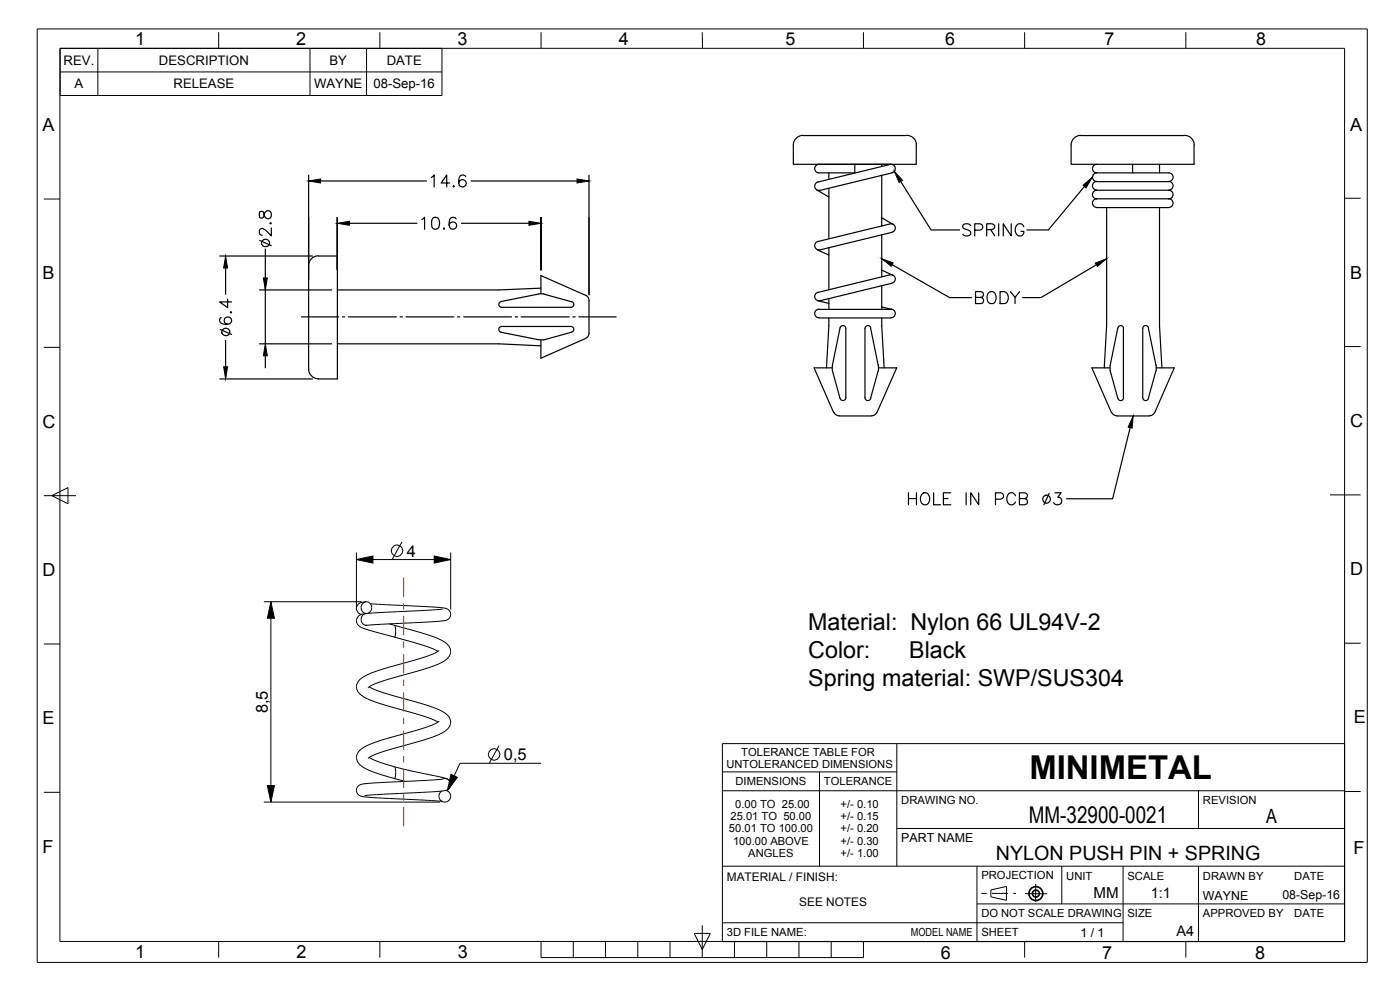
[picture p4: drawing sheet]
<svg xmlns="http://www.w3.org/2000/svg" width="297mm" height="210mm" viewBox="0 0 297 210" stroke-linecap="round" stroke-linejoin="round" font-family="sans-serif">
<g fill="none" stroke="#000" stroke-width=".21">
<path d="M7.9 6.1h282.2v198.1h-282.2zM12.8 10.3v10h81v-10M12.8 15.3h81M20.8 10.3v10M46.4 6.8v3.5M65.8 10.3v10M77.8 10.3v10M80.6 6.8v3.5M114.8 6.8v3.5M149 6.8v3.4M183.2 6.8v3.5M217.4 6.8v3.5"/>
<path d="M251.6 6.8v3.5M9.3 42.2h3.4M285.2 42.1h3.5M9.3 73.7h3.4M285.2 73.5h3.5M9.3 105.1h6.8M11 105.1l3.4-1.7v3.5zM75.6 118.7h20M75.6 118.7l3.5-.8v1.5zM75.6 117.2v12.1M85.3 114.9l-2.1 3.8M92.1 117.9l3.5 .8-3.5 .7z"/>
<path d="M95.6 117.2v12.1M282.1 105h6.6M9.3 136.6h3.4M56 127.6h20.7M57.5 127.6v42.5M57.5 127.6l.7 3.5h-1.5zM77.6 130.1h.1M77.6 130.1a1.25 1.25 0 0 0-1 1.4 1.25 1.25 0 0 0 1.2 1.1M77.6 127.6l-.2 .1a1.42 1.42 0 0 0-1.6 .8 1.42 1.42 0 0 0 .5 1.7l.4 .1M77.6 127.6a1.26 1.26 0 0 0-1 1.3 1.26 1.26 0 0 0 1.1 1.2M77.6 127.6a1.26 1.26 0 0 1 1.3 1.2 1.26 1.26 0 0 1-1 1.3M77.6 130.1a1.66 1.66 0 0 0-1.8 2.2 4.8 4.8 0 0 0 3 1.5l3.9 1.1a54.4 54.4 0 0 1 10.1 3.2l.1 .1"/>
<path d="M77.8 132.6l-.3 .1M77.8 132.6h.1M78.6 128.1l15.2 .8a1.42 1.42 0 0 1 1.6 .8 1.42 1.42 0 0 1-.5 1.8l-2.6 .4-14.5 .7M82.6 132.3a70.3 70.3 0 0 1 11.1 3.5 2.42 2.42 0 0 1 1.6 3.4 8.2 8.2 0 0 1-4.4 2.5l-2.7 .8a56.3 56.3 0 0 0-9.8 3.1l-.3 .3M83.7 132.6a2.94 2.94 0 0 1-.1 2.5M93.2 138l-.1 .1a26.8 26.8 0 0 1-7.5 2.6l-5.7 1.6a8.6 8.6 0 0 0-3.9 2.2 2.16 2.16 0 0 0 1 3.2 54.1 54.1 0 0 0 11.3 3.7l3.3 1.1 1.3 .7M93.9 129.2l-16.3 .9M285.2 136.4h3.5M78.3 145.7a26.4 26.4 0 0 0 6.9 2.4 36.8 36.8 0 0 1 9.2 3.1 2.15 2.15 0 0 1 1.2 2 2.15 2.15 0 0 1-1.2 1.9 35.9 35.9 0 0 1-9.1 3.2 22.8 22.8 0 0 0-7.2 2.6M93.2 153l-.1 .1a26.8 26.8 0 0 1-7.5 2.6l-5.7 1.6a8.7 8.7 0 0 0-3.9 2.2 2.15 2.15 0 0 0 1 3.2l2.7 1.2 3.9 1.2M105.9 158.2l-2.1 3.7M190.3 157.7v26"/>
<path d="M285.3 157.7h-132v42h132l-.1-189.4h-272.5v189.4h272.5M9.3 168.1h3.4M56 170.1h37.4M56.7 166.6h1.5l-.7 3.5zM78.3 160.7l2.1 .9 3.3 1M83.6 165.1l2.4 .6M83.7 162.6a2.94 2.94 0 0 1-.1 2.5M83.7 162.6l10.7 2.5a1.48 1.48 0 0 1 1.2 1.3M93.8 167.8a1.25 1.25 0 0 0-.1 2.2 1.25 1.25 0 0 0 1.9-1.1M93.8 165.3a1.24 1.24 0 0 1 1.8 1.1M93.9 165.3l-16.5 .9a1.42 1.42 0 0 0-1.6 .9 1.42 1.42 0 0 0 .5 1.7l2.6 .4 14.9 .8M94.6 167.7h.1a1.25 1.25 0 0 1 .9 1.2"/>
<path d="M95.6 166.4a1.85 1.85 0 0 1-2.1 1.4l-16.2 1M95.6 168.9h.1M95.6 166.4h.1M95.7 164.3l1.3 .6-2.1 2.9zM114.8 161.9h-17.2l-2.7 5.9M153.3 163.7h37M153.3 167.7h132M173.9 163.7v20M190.3 175.7h95M254.3 167.7v8M285.2 167.9h3.5M46.4 199.7v3.4"/>
<path d="M80.6 199.7v3.4M114.8 199.7v3.4h68.4v-3.4M121.6 199.7v3.4M128.5 199.7v3.4M135.3 199.7v3.4M142.1 199.7v3.4M147.3 198h3.4l-1.7 3.4zM149 196.3v6.8M153.3 183.7h132M153.3 195.7h85M155.8 199.7v3.4M162.7 199.7v3.4"/>
<path d="M169.5 199.7v3.4M176.3 199.7v3.4M207.3 191.7h78M207.3 183.7v16M210.2 188.8l3.3-.8v3l-3.3-.8zM217.4 199.7v3.4M217.4 189.6h4.8M219.7 187.5v3.8M225.3 183.7v8M238.3 183.7v16M251.6 199.7v3.4M254.3 183.7v16"/>
<circle cx="84.2" cy="116.8" r="1.23"/>
<circle cx="104.8" cy="160" r="1.23"/>
</g>
<path d="M208.2 189.5h7.3" fill="none" stroke="#000" stroke-width=".21" stroke-dasharray="1.1 1.1 3.4 1.1" stroke-linecap="butt"/>
<g fill="none" stroke="#000" stroke-width=".35">
<circle cx="219.8" cy="189.5" r="1.47"/>
<circle cx="219.8" cy="189.5" r=".74"/>
</g>
<g fill="none" stroke="#000" stroke-width=".25">
<path d="M65.5 37.2v41.1M68 38.4h22.5M91.5 37.6l.6-.5v2.6M95.4 38.8h-1.8l1.2-1.7v2.6M96.1 39.5h.3l-.1 .2zM98.8 37.5a.75 .75 0 0 0-1.1-.3 1.87 1.87 0 0 0 0 2.3 .81 .81 0 0 0 1.2-.4 .81 .81 0 0 0-.6-1 .81 .81 0 0 0-1 .7M99.9 38.4h22.5M125 37.2v25.3M170.3 28.8h22M170.4 28.7a2.05 2.05 0 0 0-2.1 2.1v4.1h26.1v-4.1M175.8 36.7v1.3M175.8 39.9v10.7"/>
<path d="M187.1 34.9v.4M187.1 37.2v10.7M189 34.9h-15.3a.91 .91 0 0 0-.9 .9 .91 .91 0 0 0 .9 .9h7.6v-1.8M191.1 38.5l6.4 10.3h6.1M192.4 28.7a2.05 2.05 0 0 1 2 2.1M229.3 28.8h22M229.3 28.7a2.05 2.05 0 0 0-2.1 2.1v4.1h26.1v-4.1M230.1 39.5l-7.7 9.3h-4.6M232.6 36.7h7.7M232.6 38.5h15.3M232.7 34.9a.91 .91 0 0 0-.9 .9 .91 .91 0 0 0 .9 .9M232.7 36.7a.91 .91 0 0 0-.9 .9 .91 .91 0 0 0 .9 .9 .91 .91 0 0 0-.9 .9 .91 .91 0 0 0 .9 .9"/>
<path d="M240.3 34.9v1.8h7.7a.91 .91 0 0 1 .9 .9 .91 .91 0 0 1-.9 .9 .91 .91 0 0 1 .9 .9 .91 .91 0 0 1-.9 .9M246 34.9v1.8M251.3 28.7a2.05 2.05 0 0 1 2 2.1M46.6 54.3h19.7M47.9 56.8v5.6M55.1 45a1 1 0 0 0 .3 1.3h.2a1.4 1.4 0 0 0 .6-1.2 .71 .71 0 0 1 .8-.4 .71 .71 0 0 1 .6 .6v.5a.75 .75 0 0 1-.8 .6 .75 .75 0 0 1-.7-.7l-.2-.5a.51 .51 0 0 0-.8-.2zM55.1 51l2.5 1.1M56.3 52.8v19.9M57.4 47.2l.2 .2-.2 .1-.1-.1zM57.6 48.3v1.7l-1.3-1.2a.79 .79 0 0 0-1.2-.1v1l.5 .2M67.5 54.3h4.1v26.1h-4.1M67.5 54.3a2.05 2.05 0 0 0-2 2"/>
<path d="M71.6 46.1v11.1M74.1 47.4h14.4M89.5 46.6l.6-.5v2.5M91.9 46.2a.85 .85 0 0 1 1.2 .4 2.04 2.04 0 0 1-.2 1.9 .85 .85 0 0 1-1.3-.3 2.4 2.4 0 0 1 .3-2zM94.1 48.5l.1-.1 .1 .1-.1 .1zM96.8 46.4a.77 .77 0 0 0-1.4 .2 1.76 1.76 0 0 0 .3 1.9 .81 .81 0 0 0 1.1-.4 .81 .81 0 0 0-.5-1.1 .81 .81 0 0 0-1 .8M97.9 47.4h14.3M114.8 46.1v11.1zM173.3 40.3l2.5 1.5M173.3 53l2.5 1.1M174 40.4a.9 .9 0 0 1-1.1-.7 .9 .9 0 0 1 .6-1.1l15.3-3.7a.91 .91 0 0 1 1.1 .6 .91 .91 0 0 1-.7 1.1l-15.3 3.8M175.8 52.5v9"/>
<path d="M187.1 49.8v8.9M187.1 57.3l2.3 1.1M187.1 46.2l2.4 1.4M188.8 47.5l-15.3 3.7a.91 .91 0 0 0-.6 1.1 .91 .91 0 0 0 1.1 .7M188.8 47.5a.91 .91 0 0 1 1.1 .7 .91 .91 0 0 1-.7 1.1l-15.3 3.7M189.3 56.1l12.1 7h4.7M205.9 47.8a.94 .94 0 0 0-.9-.4 .94 .94 0 0 0-.8 .7l.1 .3 .4 .2a1.35 1.35 0 0 1 1.2 .7v.4a1.09 1.09 0 0 1-1.7 0M206.8 48.8h1a.68 .68 0 0 0 .6-.4 .68 .68 0 0 0-.1-.7l-.5-.2h-1v2.5M209.3 48.7h1.1a.61 .61 0 0 0 .5-1l-.5-.2h-1.1v2.5M210.2 48.7l.8 1.3M211.9 47.5v2.5M214.5 47.5v2.5l-1.7-2.5v2.5"/>
<path d="M217.2 48.1a.87 .87 0 0 0-1.1-.6 1.48 1.48 0 0 0 0 2.5 .87 .87 0 0 0 1.1-.6v-.3h-.6M232.6 56.2l-11.8 6.9h-3.9M232.6 42.2h15.3M232.7 42.2a.91 .91 0 0 1-.9-.9 .91 .91 0 0 1 .9-.9h15.2a.91 .91 0 0 1 1 .9 .91 .91 0 0 1-.9 .9M232.7 42.2a.91 .91 0 0 0-.9 .9 .91 .91 0 0 0 .9 .9h15.2a.93 .93 0 0 0 1-.9 .93 .93 0 0 0-.9-.9M234.8 44v25.1l-.5 8.9M246 44v25.1l.5 8.9M46.7 69.9l2.4 1M46.9 67.3a.73 .73 0 0 0-.3 .7 .73 .73 0 0 0 .5 .7 1.49 1.49 0 0 0 2-.6 .79 .79 0 0 0-.7-.9 .79 .79 0 0 0-.8 .7 .79 .79 0 0 0 .7 .9M47.9 72.2v5.6M48.3 63.5v1.8l-1.7-1.3h2.5M49 66.1l.1 .1-.1 .2-.1-.2z"/>
<path d="M55.1 72.9h15.2M55.1 61.5h15.2M56.3 75.5v2.5M64 67.2h7.9M65.5 78.3a2.05 2.05 0 0 0 2 2M71.6 72.9h34.2l9 .5M72.6 67.2h.5M73.9 67.2h10.2M84.9 67.2h.5M86.1 67.2h10.2M97.1 67.2h.5M98.4 67.2h10.1"/>
<path d="M106.3 70.5l7.9 1.5M106.3 64a.61 .61 0 0 0-.5 .6 .61 .61 0 0 0 .6 .6M106.4 69.3h14.7M106.4 65.2h14.7M106.4 69.3a.61 .61 0 0 0-.6 .5 .61 .61 0 0 0 .5 .7M109.3 67.2h.5M110.6 67.2h10.2M114.2 62.4l-7.9 1.6M114.2 62.4l1.2-.1 5.8 1.7M114.8 61.1l-9 .4h-34.2M114.8 62.4v-3.9l9.4 4.1a1.21 1.21 0 0 1 .8 1.1v7M121.1 69.3a.62 .62 0 0 1 .6 .5 .62 .62 0 0 1-.5 .7l-5.8 1.6-1.2-.1"/>
<path d="M121.2 64a.61 .61 0 0 1 .5 .6 .61 .61 0 0 1-.6 .6M121.5 67.2h.5M122.8 67.2h7.9M124.2 71.8l-9.4 4.2v-3.9M125 70.7a1.21 1.21 0 0 1-.8 1.1M173.5 63.8l2.3 .6M173.7 67.4h15.3M173.7 67.4a.89 .89 0 0 1-.9-.9 .89 .89 0 0 1 .9-.9h15.3a.91 .91 0 0 1 .9 .9 .91 .91 0 0 1-.9 .9M175.8 67.4l-.5 10.6M175.8 63.3v2.3M176.6 78h-3.9l4.2 9.5M178.2 69.6l-1.6 8.4v.6l1.6 5.9"/>
<path d="M178.2 69.5a.61 .61 0 0 1 .7-.4 .61 .61 0 0 1 .5 .6v14.7a.61 .61 0 0 1-.5 .6 .61 .61 0 0 1-.7-.5M184.7 69.6l1.7 8.4-.1 .6-1.6 5.9M184.7 69.5a.61 .61 0 0 0-.7-.4 .61 .61 0 0 0-.5 .6v14.7a.61 .61 0 0 0 .6 .6 .61 .61 0 0 0 .6-.5M186.3 78h3.9l-4.2 9.5M187.1 67.4l.5 10.6M187.1 60.6v5M187.1 65.1l2.1 .5M189.2 60.1l-15.2 3.7a.91 .91 0 0 1-1.1-.7 .91 .91 0 0 1 .6-1.1M189.2 60.1a.91 .91 0 0 0 .7-1.1 .91 .91 0 0 0-1.1-.7l-15.3 3.7M207 63.1l1.4-.1a.65 .65 0 0 0 0-1l-1.4-.1v2.5l1.4-.1a.7 .7 0 0 0 .3-.7 .7 .7 0 0 0-.6-.5M209.6 62.2a.93 .93 0 0 1 1.1-.3 .93 .93 0 0 1 .6 .9 1.11 1.11 0 0 1-.2 1.3 1.11 1.11 0 0 1-1.2 .2 1.68 1.68 0 0 1-.3-2.1zM212.2 61.9h.8a1.34 1.34 0 0 1 .9 1.2 1.34 1.34 0 0 1-.9 1.3h-.8z"/>
<path d="M214.4 61.9l.9 1.2v1.3M216.3 61.9l-1 1.2M235.5 78h-3.9l4.2 9.5M237.1 69.6l-1.6 8.4v.6l1.6 5.9M237.1 69.5a.61 .61 0 0 1 .7-.4 .61 .61 0 0 1 .6 .6l-.1 14.7a.59 .59 0 0 1-.5 .6 .59 .59 0 0 1-.7-.5M243.6 69.6l1.6 7.8 .1 1.2M243.6 69.5a.61 .61 0 0 0-.6-.4 .61 .61 0 0 0-.6 .6v14.7a.61 .61 0 0 0 .6 .6 .61 .61 0 0 0 .6-.5M245.2 78.7l-1.6 5.8M245.3 78h3.8l-4.1 9.5M46.6 80.4h19.7M176.9 87.5a1.21 1.21 0 0 0 1.1 .7M178 88.2h6.9"/>
<path d="M186 87.5a1.21 1.21 0 0 1-1.1 .7M235.8 87.5a1.21 1.21 0 0 0 1.1 .7M236.9 88.2h6.9M239.8 90.7l-3.8 15.1h-9.7M244.9 87.5a1.21 1.21 0 0 1-1.1 .7M192.7 104.5v2.6M192.7 105.8h1.7M194.4 104.5v2.6M195.5 104.9l.5-.4a1.24 1.24 0 0 1 1.1 .7 1.24 1.24 0 0 1 0 1.3 .94 .94 0 0 1-1.1 .6 .94 .94 0 0 1-.7-1v-.6zM198.1 104.5v2.6h1.4M200.1 105.8h1M201.7 104.5h-1.6v2.6h1.6"/>
<path d="M205 104.5v2.6M207.6 104.5v2.6l-1.7-2.6v2.6M211.2 105.9h1a.68 .68 0 0 0 .7-.7 .68 .68 0 0 0-.7-.7h-1v2.6M215.4 105.2a.9 .9 0 0 0-1.3-.5 1.49 1.49 0 0 0 .2 2.4 .96 .96 0 0 0 1.1-.6M216.3 105.8h1.1a.61 .61 0 0 0 .4-1l-.4-.3h-1.1v2.6h1.1l.4-.2a.67 .67 0 0 0 .1-.7 .67 .67 0 0 0-.5-.4M222.6 104.7l-1.1 2.4M223.8 104.5h1.3l-.7 1a.82 .82 0 0 1 .9 .9 .82 .82 0 0 1-1.2 .7l-.4-.2-.2-.3"/>
<circle cx="56.3" cy="51.6" r=".84"/>
<circle cx="47.9" cy="70.4" r=".84"/>
<circle cx="222" cy="105.9" r=".84"/>
</g>
<g fill="#000" stroke="#000" stroke-width=".21">
<path d="M65.5 38.4l2.5-.4v.8zM122.4 38l2.6 .4-2.6 .4zM189.7 36.3l1.8 1.9-.8 .5zM229.8 39.3l1.9-1.7-1.3 2.2zM47.9 54.3l.4 2.5h-.9zM55.9 59h.8l-.4 2.5zM71.6 47.4l2.5-.5v.9zM112.2 46.9l2.6 .5-2.6 .4zM187.1 54.9l2.4 .9-.5 .7zM232.4 55.8l2.4-.9-2 1.6zM47.4 77.8h.9l-.4 2.6zM56.3 72.9l.4 2.6h-.8z"/>
<path d="M240.4 88.2l-.2 2.6-.9-.2z"/>
</g>
<path d="M75.6 118.7l3.5-.8v1.5zM92.1 117.9l3.5 .8-3.5 .7zM57.5 127.6l.7 3.5h-1.5zM56.7 166.6h1.5l-.7 3.5zM95.7 164.3l1.3 .6-2.1 2.9z" fill="#000"/>
<g fill="none" stroke="#963" stroke-width=".26">
<path d="M85.6 122.5v4.1M85.6 128v1.3M85.6 130.6v4.1M85.6 136.1v1.3M85.6 138.7v4.1M85.6 144.2v1.3M85.6 146.9v4M85.6 152.3v1.3M85.6 155v4M85.6 160.4v1.3M85.6 163.1v4M85.6 168.5v1.3"/>
<path d="M85.6 171.2v4"/>
</g>
<text font-size="7" x="218.4" y="165.2">MINIMETAL</text>
<g font-size="4.9">
<text x="171.5" y="133.6">Material: Nylon 66 UL94V-2</text>
<text x="171.5" y="139.5">Color:</text>
<text x="192.9" y="139.5">Black</text>
<text x="171.5" y="145.5">Spring material: SWP/SUS304</text>
<text x="218.2" y="174.5">MM-32900-0021</text>
</g>
<g font-size="4.2">
<text x="268.6" y="174.5">A</text>
<text x="211.2" y="182.5">NYLON PUSH PIN + SPRING</text>
</g>
<g font-size="3.8">
<text x="28.7" y="9.6">1</text>
<text x="62.9" y="9.6">2</text>
<text x="97" y="9.6">3</text>
<text x="131.2" y="9.6">4</text>
<text x="166.6" y="9.6">5</text>
<text x="200.5" y="9.6">6</text>
<text x="234.3" y="9.6">7</text>
<text x="266.5" y="9.6">8</text>
<text x="9" y="27.8">A</text>
<text x="286.4" y="27.7">A</text>
<text x="9" y="59.3">B</text>
<text x="286.4" y="59.2">B</text>
<text x="9" y="90.7">C</text>
<text x="286.4" y="90.6">C</text>
<text x="9" y="122.2">D</text>
<text x="286.4" y="122.1">D</text>
<text x="9" y="153.7">E</text>
<text x="287.2" y="153.4">E</text>
<text x="9" y="180.9">F</text>
<text x="287.1" y="181.2">F</text>
<text x="28.7" y="203.3">1</text>
<text x="62.9" y="203.3">2</text>
<text x="97.1" y="203.3">3</text>
<text x="199.6" y="203.3">6</text>
<text x="233.8" y="203.3">7</text>
<text x="266.3" y="203.3">8</text>
</g>
<g font-size="3.5">
<text x="86.3" y="118.1">4</text>
<text x="56.8" y="151.3" transform="rotate(-90 56.8 151.3)">8,5</text>
<text x="106.9" y="161.3">0,5</text>
</g>
<text font-size="3.2" x="232" y="190.5">MM</text>
<g font-size="3.1">
<text x="244.1" y="190.5">1:1</text>
<text x="249.6" y="198.5">A4</text>
</g>
<g font-size="2.8">
<text x="13.5" y="13.8">REV.</text>
<text x="33.7" y="13.8">DESCRIPTION</text>
<text x="69.9" y="13.8">BY</text>
<text x="82" y="13.8">DATE</text>
<text x="15.8" y="18.8">A</text>
<text x="36.8" y="18.8">RELEASE</text>
<text x="66.6" y="18.8">WAYNE</text>
<text x="79.2" y="18.8">08-Sep-16</text>
</g>
<g font-size="2.6">
<text x="191.2" y="178.7">PART NAME</text>
<text x="255.2" y="190.9">WAYNE</text>
<text x="272.1" y="190.7">08-Sep-16</text>
<text x="229.2" y="198.7">1 / 1</text>
</g>
<g font-size="2.5">
<text x="154.2" y="186.8">MATERIAL / FINISH:</text>
<text x="169.6" y="192.2">SEE NOTES</text>
</g>
<g font-size="2.4">
<text x="157.3" y="160.3">TOLERANCE TABLE FOR</text>
<text x="154.1" y="162.9">UNTOLERANCED DIMENSIONS</text>
<text x="156" y="166.6">DIMENSIONS</text>
<text x="174.8" y="166.6">TOLERANCE</text>
<text x="156" y="171.5">0.00 TO 25.00</text>
<text x="178.3" y="171.5">+/- 0.10</text>
<text x="191.2" y="170.6">DRAWING NO.</text>
<text x="255.2" y="170.6">REVISION</text>
<text x="154.6" y="176.6">50.01 TO 100.00</text>
<text x="155" y="174">25.01 TO 50.00</text>
<text x="155.5" y="179.1">100.00 ABOVE</text>
<text x="178.3" y="174">+/- 0.15</text>
<text x="178.3" y="176.6">+/- 0.20</text>
<text x="178.3" y="179.1">+/- 0.30</text>
<text x="158.7" y="181.7">ANGLES</text>
<text x="178.3" y="181.7">+/- 1.00</text>
<text x="208.2" y="186.5">PROJECTION</text>
<text x="226.2" y="186.7">UNIT</text>
<text x="239.2" y="186.6">SCALE</text>
<text x="255.2" y="186.6">DRAWN BY</text>
<text x="274.6" y="186.6">DATE</text>
<text x="208.2" y="194.6">DO NOT SCALE DRAWING</text>
<text x="239.2" y="194.6">SIZE</text>
<text x="255.2" y="194.6">APPROVED BY</text>
<text x="274.6" y="194.6">DATE</text>
<text x="154.2" y="198.6">3D FILE NAME:</text>
<text x="193.2" y="198.6">MODEL NAME</text>
<text x="208.2" y="198.6">SHEET</text>
</g>
</svg>
